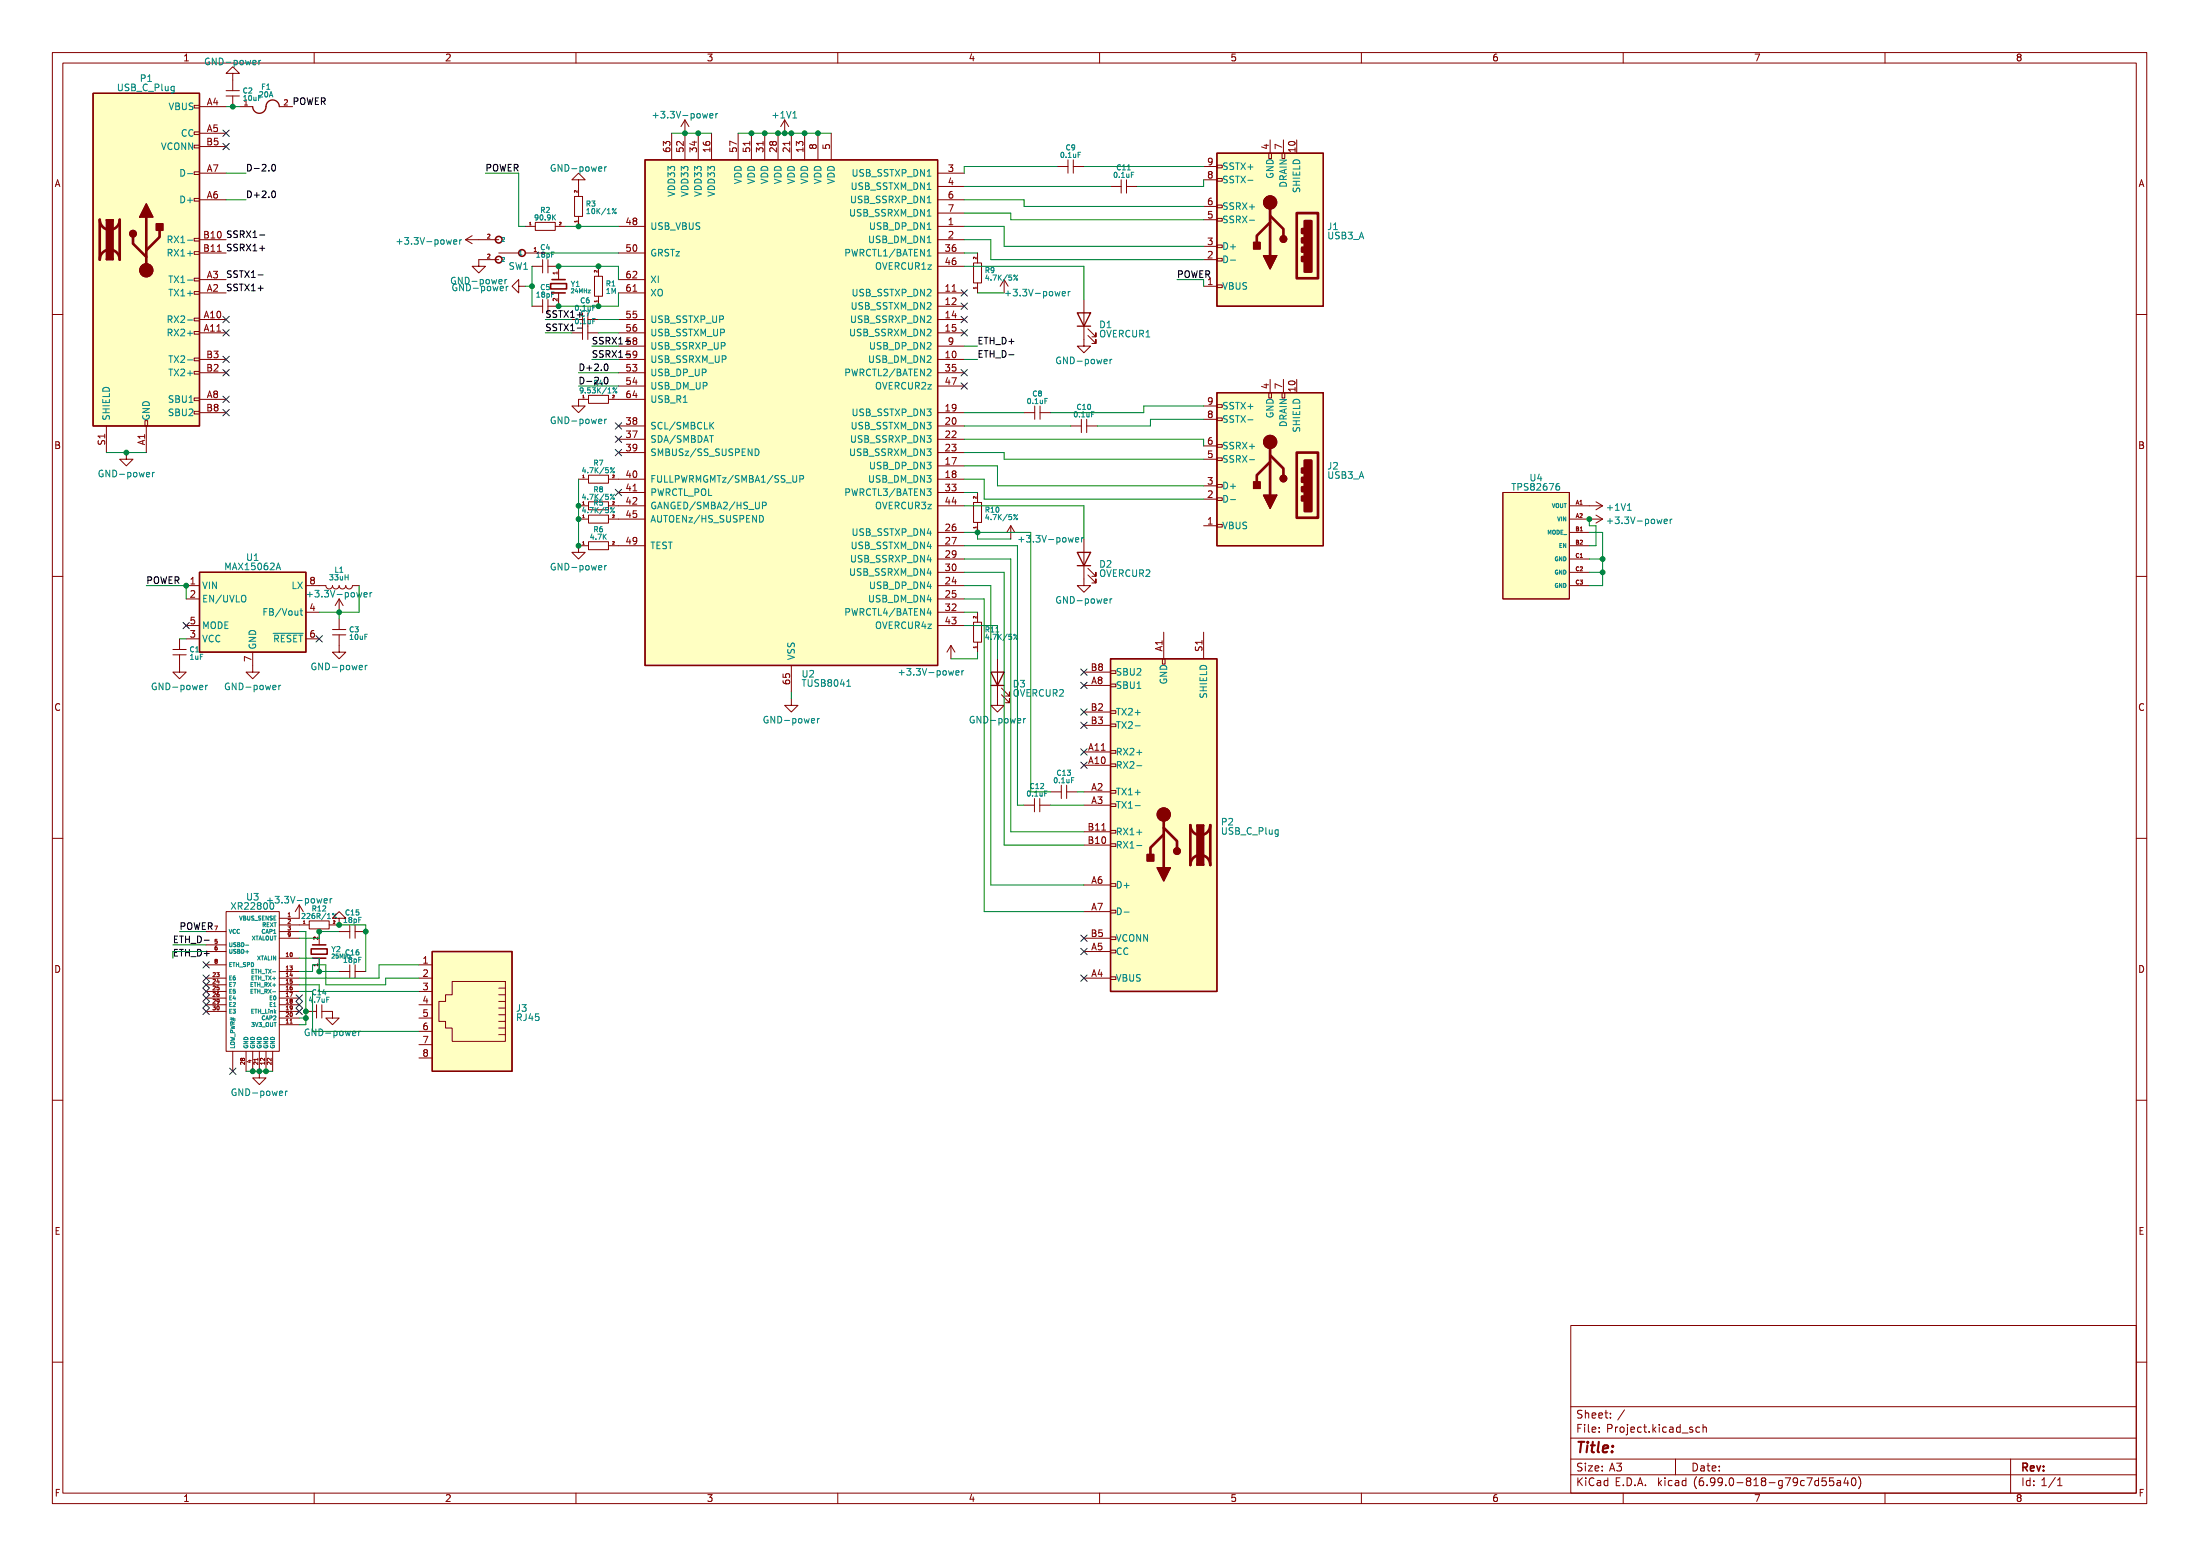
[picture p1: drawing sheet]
<svg xmlns="http://www.w3.org/2000/svg" width="420mm" height="297mm" viewBox="0 0 420 297" stroke-linecap="round" stroke-linejoin="round" font-family="sans-serif">
<g fill="none" stroke="#840000" stroke-width=".19">
<path d="M10 10h400v277h-400zM12 12h396v273h-396zM43.2 18.3h2.5M43.2 17.3h2.5M44.4 14h-1.2l1.2-1.3 1.3 1.3h-1.3v3.3M44.4 18.3v2.1M60 10v2M110 10v2M160 10v2M210 10v2M260 10v2M310 10v2"/>
<path d="M360 10v2M37.1 37.9h1v.5h-1zM37.1 32.8h1v.5h-1zM37.1 27.7h1v.5h-1zM37.1 25.2h1v.5h-1zM37.1 20.1h1v.5h-1zM38.1 33.1h5.1M38.1 38.1h5.1M38.1 20.4h5.1M38.1 25.4h5.1M38.1 28h5.1M45.7 20.4h2.6"/>
<path d="M53.3 20.4h2.6M109.7 37.5h1.6v3.8h-1.6zM110.5 34.3h-1.3l1.3-1.2 1.3 1.2h-1.3v3.2M128.3 25.4v5.1M130.8 22.9v7.6M130.8 22.9l-.8 1.3M130.8 22.9l.8 1.3M133.3 25.4v5.1M135.9 25.4v5.1M141 25.4v5.1M143.5 25.4v5.1M146 25.4v5.1"/>
<path d="M148.6 25.4v5.1M149.9 22.9l-.8 1.3M149.9 22.9v2.5M149.9 22.9l.7 1.3M151.1 25.4v5.1M153.7 25.4v5.1M156.2 25.4v5.1M158.7 25.4v5.1M179.1 33.1h5M179.1 35.6h5M179.1 38.1h5M201.9 31.8h2.1"/>
<path d="M204 30.5v2.6M205 31.8h2M205 30.5v2.6M212.1 35.6h2M214.1 34.3v2.6M215.1 35.6h2.1M215.1 34.3v2.6M229.9 39.4h2.5M229.9 34.3h2.5M229.9 31.8h2.5M232.4 31.5h1v.5h-1zM232.4 34.1h1v.5h-1z"/>
<path d="M232.4 39.2h1v.5h-1zM242.3 29.2h.5v1.1h-.5zM242.6 26.7v2.5M244.9 29.2h.5v1.1h-.5zM245.1 26.7v2.5M37.1 55.7h1v.5h-1zM37.1 53.1h1v.5h-1zM37.1 48h1v.6h-1zM37.1 45.5h1v.5h-1zM38.1 55.9h5.1M38.1 45.8h5.1M38.1 48.3h5.1"/>
<path d="M38.1 53.4h5.1M88.9 45.8h6.3M88.9 45.8l1.3 .7M90.2 45l-1.3 .8M95.2 49.6h-3.8v1.2h1.3l-1.3 1.3-1.2-1.3h1.2M95.2 48.3h3.9M99.1 54.6v-1.2l-1.3 1.2 1.3 1.3v-1.3h1.2M100.3 43.2h1.9M100.3 48.3h3.8M101.6 58.5h2M101.6 50.8h2M102.2 42.5h3.8v1.5h-3.8z"/>
<path d="M103.6 49.6v2.5M103.6 57.2v2.5M104.6 50.8h2.1v2.6M104.6 49.6v2.5M104.6 57.2v2.5M106 43.2h1.9M106.7 55.9v2.6h-2.1M110.5 41.3v1.9M111.3 59.7v5.1M112.3 59.7v5.1M113.5 52.7h1.6v3.9h-1.6zM114.3 50.8v1.9"/>
<path d="M114.3 56.6v1.9M118.1 43.2h5.1M118.1 55.9h5.1M118.1 48.3h5.1M118.1 53.4h5.1M179.1 43.2h5M179.1 55.9h5M179.1 58.5h5M179.1 45.8h5M179.1 48.3h5M179.1 50.8h5M179.1 40.7h5"/>
<path d="M185.9 50.2h1.6v3.8h-1.6zM186.7 48.3v1.9M186.7 54v1.9M191.8 53.4l-.8 1.2M191.8 53.4v2.5M191.8 53.4l.7 1.2M207 57.2v8.9h1.3l-1.3 1.2-1.3-1.2h1.3M229.9 49.6h2.5M229.9 54.6h2.5M229.9 47h2.5M229.9 41.9h2.5M232.4 41.7h1v.5h-1z"/>
<path d="M232.4 46.8h1v.5h-1zM232.4 49.3h1v.5h-1zM232.4 54.4h1v.5h-1zM10 60h2M37.1 78.5h1v.5h-1zM37.1 76h1v.5h-1zM37.1 70.9h1v.5h-1zM37.1 68.4h1v.5h-1zM37.1 63.3h1v.5h-1zM37.1 60.7h1v.6h-1zM38.1 61h5.1M38.1 68.6h5.1"/>
<path d="M38.1 63.5h5.1M38.1 78.8h5.1M38.1 71.2h5.1M38.1 76.2h5.1M109.2 63.5h2.1M112.3 61h2M112.3 63.5h2M112.4 75.5h3.8v1.5h-3.8zM112.4 76.2h-1.9v1.3h1.3l-1.3 1.3-1.3-1.3h1.3M116.2 76.2h7M118.1 61h5.1M118.1 68.6h5.1"/>
<path d="M118.1 63.5h5.1M118.1 71.2h5.1M118.1 73.7h5.1M118.1 66.1h5.1M179.1 61h5M179.1 68.6h5M179.1 63.5h5M179.1 78.8h5M179.1 71.2h5M179.1 73.7h5M179.1 66.1h5M195.6 78.8h2"/>
<path d="M197.6 77.5v2.5M198.6 78.8h2.1M198.6 77.5v2.5M207.8 64l1.5 1.6v-.8v.8h-.8M207.8 62.8l1.5 1.5v-.8v.8h-.8M229.9 77.5h2.5M232.4 77.3h1v.5h-1zM232.4 79.8h1v.5h-1zM242.3 75h.5v1h-.5zM242.6 72.4v2.6M244.9 75h.5v1h-.5zM245.1 72.4v2.6"/>
<path d="M408 60h2M20.3 81.3v5.1M24.1 86.4v1.3h1.3l-1.3 1.2-1.2-1.2h1.2M27.7 80.3h.5v1h-.5zM27.9 81.3v5.1M110.5 91.5h1.9M110.5 96.6h1.9M110.5 99.1h1.9M112.4 90.7h3.8v1.5h-3.8zM112.4 95.8h3.8v1.5h-3.8zM112.4 98.3h3.8v1.6h-3.8zM116.2 91.5h7"/>
<path d="M116.2 96.6h7M116.2 99.1h7M118.1 81.3h5.1M118.1 83.9h5.1M118.1 86.4h5.1M118.1 94h5.1M179.1 81.3h5M179.1 88.9h5M179.1 91.5h5M179.1 83.9h5M179.1 86.4h5M179.1 94h5"/>
<path d="M179.1 96.6h5M185.9 95.9h1.6v3.8h-1.6zM186.7 94v1.9M186.7 99.7v1.9M204.5 81.3h2M206.5 80v2.6M207.5 80v2.6M207.5 81.3h2.1M229.9 95.3h2.5M229.9 92.7h2.5M229.9 87.7h2.5M229.9 85.1h2.5"/>
<path d="M229.9 80h2.5M232.4 84.9h1v.5h-1zM232.4 87.4h1v.5h-1zM232.4 92.5h1v.5h-1zM232.4 95h1v.5h-1zM287 94h12.7v20.3h-12.7zM299.7 96.6h6.4M299.7 99.1h6.4M304.8 98.3l1.3 .8M304.8 95.8l1.3 .8M306.1 99.1l-1.3 .8M306.1 96.6l-1.3 .7"/>
<path d="M10 110h2M35.6 111.8h2.5M35.6 114.3h2.5M35.6 119.4h2.5M58.4 111.8h3.8a.64 .64 0 0 0 .7 .6 .64 .64 0 0 0 .6-.6 .64 .64 0 0 0 .6 .6 .64 .64 0 0 0 .7-.6 .64 .64 0 0 0 .6 .6 .64 .64 0 0 0 .6-.6 .64 .64 0 0 0 .7 .6 .64 .64 0 0 0 .6-.6h1.3M58.4 116.9h2.6M64.8 114.3v2.6M64.8 118.1v2.1M64.8 114.3l-.8 1.3M64.8 114.3l.7 1.3M112.4 103.4h3.8v1.5h-3.8zM112.4 104.2h-1.9v1.2h1.3l-1.3 1.3-1.3-1.3h1.3"/>
<path d="M116.2 104.2h7M179.1 111.8h5M179.1 114.3h5M179.1 101.6h5M179.1 104.2h5M179.1 106.7h5M179.1 109.3h5M179.1 116.9h5M179.1 119.4h5M185.9 118.8h1.6v3.8h-1.6zM186.7 116.9v1.9M193 100.4l-.7 1.2"/>
<path d="M193 100.4v2.5M193 100.4l.8 1.2M207 102.9v8.9h1.3l-1.3 1.3-1.3-1.3h1.3M207.8 109.8l1.5 1.5v-.8v.8h-.8M207.8 108.5l1.5 1.5v-.7v.7h-.8M229.9 100.4h2.5M232.4 100.1h1v.5h-1zM299.7 111.8h3.8M299.7 101.6h3.8M299.7 104.2h3.8M299.7 106.7h3.8M299.7 109.3h3.8"/>
<path d="M408 110h2M33 124h2.6M33 125h2.6M34.3 125v3.3h1.3l-1.3 1.3-1.3-1.3h1.3M34.3 122v2M35.6 122h2.5M48.3 124.5v3.8h1.2l-1.2 1.3-1.3-1.3h1.3M58.4 122h2.6M63.5 120.2h2.5M63.5 121.2h2.5M64.8 121.2v3.3h1.2l-1.2 1.3-1.3-1.3h1.3M151.1 133.4v1.3h1.3l-1.3 1.2-1.2-1.2h1.2"/>
<path d="M151.1 127v5.1M181.6 123.2l-.8 1.3M181.6 123.2v2.6M181.6 123.2l.8 1.3M186.7 122.6v1.9M190.5 125.8v8.9h1.3l-1.3 1.2-1.3-1.2h1.3M191.3 132.6l1.5 1.5v-.7v.7h-.8M191.3 131.4l1.5 1.5v-.8v.8h-.8M207 130.8h5.1M207 135.9h5.1M207 138.5h5.1M207 128.3h5.1"/>
<path d="M212.1 128.1h1v.5h-1zM212.1 130.6h1v.5h-1zM212.1 135.7h1v.5h-1zM212.1 138.2h1v.5h-1zM222 125.8h.5v1h-.5zM222.2 120.7v5.1M229.9 120.7v5.1M195.5 153.7h2.1M197.6 152.4v2.6M198.6 152.4v2.6M198.6 153.7h2M200.7 151.2h2"/>
<path d="M202.7 149.9v2.5M203.7 151.2h2M203.7 149.9v2.5M207 153.7h5.1M207 146.1h5.1M207 143.5h5.1M207 151.2h5.1M207 158.8h5.1M212.1 143.3h1v.5h-1zM212.1 145.8h1v.5h-1zM212.1 150.9h1v.5h-1zM212.1 153.5h1v.5h-1z"/>
<path d="M212.1 158.5h1v.5h-1zM10 160h2M39.4 177.8h3.8M43.2 174h10.1v26.7h-10.1zM53.3 176.6h5.8M53.3 177.8h3.8M53.3 179.1h3.8M57.1 172.8v2.5h-3.8M57.1 172.8l-.7 1.2M57.1 172.8l.8 1.2M59.1 175.8h3.8v1.5h-3.8zM61 177.8v2.6"/>
<path d="M64.8 175.3h1.2l-1.2-1.3-1.3 1.3h1.3v1.3h-1.9M64.8 177.8h2M66.8 176.6v2.5M67.8 177.8h2M67.8 176.6v2.5M207 179.1h5.1M207 168.9h5.1M207 174h5.1M207 161.3h5.1M212.1 161.1h1v.5h-1zM212.1 168.7h1v.5h-1zM212.1 173.8h1v.5h-1z"/>
<path d="M212.1 178.9h1v.5h-1zM408 160h2M39.4 186.7h3.8M39.4 188h3.8M39.4 189.3h3.8M39.4 190.5h3.8M39.4 191.8h3.8M39.4 193.1h3.8M39.4 180.4h3.8M39.4 181.6h3.8M39.4 184.2h3.8M53.3 182.9h3.8"/>
<path d="M53.3 195.6h3.8M53.3 185.5h3.8M53.3 186.7h3.8M53.3 188h3.8M53.3 189.3h3.8M53.3 190.5h3.8M53.3 191.8h3.8M53.3 193.1h3.8M53.3 194.3h3.8M58.4 193.1h2.1M60.5 191.8v2.5M61 182.9v2.6"/>
<path d="M61.5 193.1h2v1.2h1.3l-1.3 1.3-1.3-1.3h1.3M61.5 191.8v2.5M64.8 185.5h2M66.8 184.2v2.5M67.8 185.5h2M67.8 184.2v2.5M80 186.7h2.5M80 189.3h2.5M80 191.8h2.5M80 194.3h2.5M80 184.2h2.5M80 196.9h2.5"/>
<path d="M80 199.4h2.5M86.4 187.4h10.1v11.4h-10.1v-2.5h-1.3v-1.3h-1.3v-3.8h1.3v-1.3h1.3zM95.2 188.6h1.3M95.2 189.9h1.3M95.2 191.2h1.3M95.2 192.4h1.3M95.2 193.7h1.3M95.2 195h1.3M95.2 196.3h1.3M95.2 197.5h1.3M207 186.7h5.1M207 181.6h5.1"/>
<path d="M212.1 181.4h1v.5h-1zM212.1 186.5h1v.5h-1zM10 210h2M44.4 200.7v3.8M47 200.7v3.8M48.3 200.7v3.8M49.5 200.7v5.1h1.3l-1.3 1.2-1.2-1.2h1.2M50.8 200.7v3.8M52.1 200.7v3.8M80 202h2.5M408 210h2M300 253h108v32h-108z"/>
<path d="M10 260h2M300 278.5h108M300 274.5h108M300 268.5h108M308.7 279.3h1l-.5 .6M309.4 279.9l.3 .3v.3l-.3 .3M310.2 269.1l-1.2 2M320 278.5v3M323.2 272.5l-.3-.1-.2 .2v.2l.5 .2v.3h-.5M324.6 272.5l-.4-.1-.3 .3 .1 .6h.6M325.2 272.6l.3-.2 .3 .1 .1 .9M325.2 271.9v1.5"/>
<path d="M384 278.5v6.5M408 260h2M60 285v2M110 285v2M160 285v2M210 285v2M260 285v2M300 281.5h108M310 285v2M345.1 282.1h1l-.7 1.5M347.3 282.1v1.5M347.3 282.7l-.4-.1-.3 .3 .1 .6h.6"/>
<path d="M348.7 282.1h-.7l-.1 .7 .3-.1 .5 .1 .1 .2-.1 .5-.2 .1-.6-.1M350.2 282.1h-.8v.7l.2-.1 .5 .1 .1 .2v.5l-.3 .1-.5-.1M350.9 282.7h.5l.1 .9M351.5 283h-.5a.29 .29 0 0 0-.2 .3 .29 .29 0 0 0 .2 .3l.5-.1M352.5 282l-.3 1.1h.9M352.9 282.6v1M353.7 282.3l.2-.2a.8 .8 0 0 1 .6 .8 .8 .8 0 0 1-.6 .7l-.2-.1-.1-.5zM354.9 281.9a1.73 1.73 0 0 1 0 2.3M360 285v2M392.5 282l-1.3 2M393 283.6h.8M393 282.5l.4-.4v1.5"/>
<circle cx="242.6" cy="38.6" r="1.27"/>
<circle cx="27.9" cy="51.6" r="1.27"/>
<circle cx="242.6" cy="84.4" r="1.27"/>
<circle cx="222.2" cy="155.5" r="1.27"/>
</g>
<g fill="none" stroke="#008484" stroke-width=".19">
<path d="M49.8 11.5l-.3 .1M34.8 32.4h-.3v1.2h.3M115.8 31.8l-.3 .2M124.7 22h1M136.7 21.7v.8M137.1 21.7l-.4 .2M238.3 34.4h1M32.1 45.7h.5M32.1 48.3h.5M32.2 52.7h.8M32.4 45.7l.5 .6M32.6 45.1h-.5v1.2"/>
<path d="M32.6 47.6h-.5v1.3M32.6 52.7v1.3M75.8 46.1h1M87.2 55v.4h-.5l-.2-.2M87.8 45.8v.8M88.2 45.8l-.4 .2M88.5 54.2v1.3l-.7-1.3v1.3M89.1 54.2v1.3l.5-.1 .2-.2M92 54.7v1.2M92.6 54.9l-.2 .5h-.4M93.1 54.9v.4l.2 .2 .4-.1v-.5M94.1 54.7l.3 .8 .2-.6 .3 .6 .2-.8"/>
<path d="M95.5 54.8l.1 .6h.5M96.7 54.7v.8M96.8 53.4l-.3 .1M97 54.7l-.3 .2M112.1 40.8h.5M112.2 40l-.1 .1M192 56h1M194.3 53.3v.1M194.4 52.5l-.8 1M204 55.6v.9M204.4 55.6l-.4 .3M235 49.7h1"/>
<path d="M238.6 42h1M32.1 61h.5M32.1 63.5h.5M32.2 67.9h.8M32.4 61l.5 .6M32.6 60.3h-.5v1.3M32.6 62.8h-.5v1.3M32.6 67.9v1.3M110.9 74.1v.5M117.7 74.7l.1 .2-.1 .1M117.8 74l-.7 1M212.4 68.6l-.3 .1"/>
<path d="M29.5 90.2l-.3 .1M115.8 80l-.3 .1M117.3 90v.2M117.3 95.1v.2M117.3 97.6v.2M117.3 89.3l-.7 1M117.3 94.3l-.7 1M117.3 96.9l-.7 1M135.8 81.2l.5 .7M136.3 80.6l-.7 .7M144.2 85.7a.64 .64 0 0 1 .8 .6 .64 .64 0 0 1-.8 .7M145.4 98.4a.68 .68 0 0 1 .4 .6 .68 .68 0 0 1-.4 .7"/>
<path d="M145.6 96.5h.6l.1-.2v-.3l-.7-.1v1.2M152.8 91.4h.6l.1-.2-.1-.3-.6-.1v1.3M194.3 99v.2M194.4 98.2l-.8 1M235 95.4h1M238.3 80.1h1M238.6 87.8h1M307 99.5h1M319 99.1v.9M319.3 99.1l-.3 .3M46.9 113.8v.9M50.4 116.8h.4"/>
<path d="M51 116.2h-.6v1.3M58.7 113.5h1M70.7 113.1v.9M71 113.1l-.3 .3M115.8 108l-.3 .1M194.6 103h.9M206.6 102.6v.9M206.9 102.6l-.3 .3M212.4 114.3l-.3 .1M39.6 130.8l-.3 .1M52.2 120.9h5.7M53.6 130.8l-.3 .1"/>
<path d="M70.1 127l-.3 .1M156.5 137.2l-.3 .1M161.7 131h.8M171.7 128.4h1M183.7 128v.9M184.1 128l-.4 .3M194.3 121.8v.2M194.4 121.1l-.8 1M195.9 137.2l-.4 .1M216.8 138.6h1M216.8 153.8h1M217.1 146.2h1"/>
<path d="M58.2 174.8l-.6 .5h.6M63 171.5v.9M63.4 171.5l-.4 .3M64.2 175.1v.2M64.2 174.4l-.7 .9M214.7 174.1h.9M217.1 161.4h1M46.9 180.4h.6M47.9 189.2h.3M47.9 188.8v.8h.4M48.1 185.4h.3M48.1 185v.8h.4"/>
<path d="M68.9 196.9l-.4 .1M54.9 208.3l-.3 .1"/>
</g>
<g fill="#ffffc2" stroke="#ffffc2" stroke-width=".19">
<path d="M232.4 75h20.3v29.2h-20.3z"/>
<path d="M123.2 30.5h55.9v96.5h-55.9z"/>
<path d="M287 94h12.7v20.3h-12.7z"/>
<path d="M17.8 17.8h20.3v63.5h-20.3z"/>
<path d="M38.1 109.3h20.3v15.2h-20.3z"/>
<path d="M232.4 29.2h20.3v29.3h-20.3z"/>
<path d="M212.1 125.8h20.3v63.5h-20.3z"/>
<path d="M82.5 181.6h15.3v22.9h-15.3z"/>
</g>
<g fill="none" stroke="#840000" stroke-width=".25">
<path d="M17.8 17.8h20.3v63.5h-20.3zM27.9 38.9l1.3 2.5h-2.5zM48.3 20.4a1.29 1.29 0 0 0 1.4 1.2 1.29 1.29 0 0 0 1.1-1.5 1.27 1.27 0 0 1 1.4-1 1.27 1.27 0 0 1 1.1 1.3M123.2 30.5h55.9v96.5h-55.9zM232.4 29.2h20.3v29.3h-20.3zM20.3 41.9h1.3v7.7h-1.3zM20.3 49.6a.64 .64 0 0 1 .7-.7 .64 .64 0 0 1 .6 .7M20.3 41.9a.64 .64 0 0 0 .7 .7 .64 .64 0 0 0 .6-.7M29.8 42.7h1.3v1.3h-1.3zM205.7 59.7h2.6l-1.3 2.6zM239.4 46.3h1.3v1.2h-1.3zM241.3 48.8h2.5l-1.2 2.5z"/>
<path d="M205.7 62.3h2.6M232.4 75h20.3v29.2h-20.3zM239.4 92h1.3v1.3h-1.3zM241.3 94.5h2.5l-1.2 2.6zM38.1 109.3h20.3v15.2h-20.3zM205.7 105.4h2.6l-1.3 2.6zM205.7 108h2.6M189.2 128.3h2.6l-1.3 2.5zM189.2 130.8h2.6M212.1 125.8h20.3v63.5h-20.3zM228.6 157.5h1.3v7.6h-1.3zM228.6 157.5a.64 .64 0 0 0 .6 .7 .64 .64 0 0 0 .7-.7"/>
<path d="M219.1 163.1h1.2v1.3h-1.2zM221 165.6h2.5l-1.3 2.6zM228.6 165.1a.64 .64 0 0 1 .6-.6 .64 .64 0 0 1 .7 .6M82.5 181.6h15.3v22.9h-15.3z"/>
<circle cx="25.4" cy="44.6" r=".63"/>
<circle cx="245.1" cy="45.6" r=".63"/>
<circle cx="245.1" cy="91.3" r=".63"/>
<circle cx="224.8" cy="162.5" r=".63"/>
</g>
<g fill="none" stroke="#840000" stroke-width=".51">
<path d="M242.6 38.6v10.2M19 41.9a1.91 1.91 0 0 0 2 2 1.91 1.91 0 0 0 1.9-2v7.7a1.91 1.91 0 0 0-1.9-1.9 1.91 1.91 0 0 0-2 1.9zM25.4 45.2v1.3l2.5 2.6M27.9 41.4v10.2M30.5 44v1.2l-2.6 2.6M242.6 41.2l2.5 2.5v1.3M242.6 42.5l-2.6 2.5v1.3M247.6 40.7h4.1v12.4h-4.1zM248.7 43.7h.2v.8h-.2zM248.7 45.5h.2v.8h-.2zM248.7 47.3h.2v.7h-.2zM248.7 49.1h.2v.7h-.2z"/>
<path d="M249.2 42.2h1.2v9.7h-1.2zM242.6 86.9l2.5 2.5v1.3M242.6 88.2l-2.6 2.5v1.3M242.6 84.4v10.1M247.6 86.4h4.1v12.4h-4.1zM248.7 89.4h.2v.8h-.2zM248.7 91.2h.2v.8h-.2zM248.7 93h.2v.8h-.2zM248.7 94.8h.2v.7h-.2zM249.2 87.9h1.2v9.7h-1.2zM222.2 158l2.6 2.6v1.2M222.2 159.3l-2.5 2.5v1.3"/>
<path d="M222.2 155.5v10.1M227.3 157.5a1.91 1.91 0 0 0 1.9 1.9 1.91 1.91 0 0 0 1.9-1.9v7.6a1.91 1.91 0 0 0-1.9-1.9 1.91 1.91 0 0 0-1.9 1.9z"/>
</g>
<g fill="#840000" stroke="#840000" stroke-width=".19">
<path d="M249.2 87.9h1.2v9.7h-1.2z"/>
<path d="M241.3 94.5h2.5l-1.2 2.6z"/>
<path d="M239.4 92h1.3v1.3h-1.3z"/>
<path d="M20.5 49.1a.63 .63 0 0 1 .7-.1 .63 .63 0 0 1 .4 .6h-1.3z"/>
<path d="M20.3 41.9h1.3v7.7h-1.3z"/>
<path d="M20.3 41.9h1.3a.64 .64 0 0 1-.6 .7 .64 .64 0 0 1-.7-.7z"/>
<path d="M27.9 38.9l1.3 2.5h-2.5z"/>
<path d="M29.8 42.7h1.3v1.3h-1.3z"/>
<path d="M249.2 42.2h1.2v9.7h-1.2z"/>
<path d="M241.3 48.8h2.5l-1.2 2.5z"/>
<path d="M239.4 46.3h1.3v1.2h-1.3z"/>
<path d="M228.6 157.5h1.3a.64 .64 0 0 1-.7 .7 .64 .64 0 0 1-.6-.7z"/>
<path d="M228.6 157.5h1.3v7.6h-1.3z"/>
<path d="M228.8 164.7a.63 .63 0 0 1 .7-.2 .63 .63 0 0 1 .4 .6h-1.3z"/>
<path d="M221 165.6h2.5l-1.3 2.6z"/>
<path d="M219.1 163.1h1.2v1.3h-1.2z"/>
<circle cx="245.1" cy="91.3" r=".63"/>
<circle cx="242.6" cy="84.4" r="1.27"/>
<circle cx="25.4" cy="44.6" r=".63"/>
<circle cx="27.9" cy="51.6" r="1.27"/>
<circle cx="245.1" cy="45.6" r=".63"/>
<circle cx="242.6" cy="38.6" r="1.27"/>
<circle cx="224.8" cy="162.5" r=".63"/>
<circle cx="222.2" cy="155.5" r="1.27"/>
</g>
<g fill="none" stroke="#840000" stroke-width=".3">
<path d="M105.2 54.1h3v1.1h-3zM105.4 53.4h2.5M105.4 55.9h2.5M59.4 181.1h3.1v1.1h-3.1zM59.7 182.9h2.5M59.7 180.4h2.5"/>
<circle cx="95.2" cy="49.6" r=".63"/>
<circle cx="95.2" cy="45.8" r=".63"/>
<circle cx="99.7" cy="48.3" r=".63"/>
</g>
<path d="M52.1 31.4h.1a.68 .68 0 0 1 .4 .6 .68 .68 0 0 1-.4 .6 .85 .85 0 0 1-.1-1.2zM52.2 36.5a.68 .68 0 0 1 .4 .6 .68 .68 0 0 1-.4 .6M49.3 52.5h1M49.6 44.9h1M110.2 62.6h1M115.4 72.3l.3-.3a.68 .68 0 0 1 .4 .7 .68 .68 0 0 1-.4 .6l-.1-.1M115.7 69.5a.68 .68 0 0 1 .4 .6 .68 .68 0 0 1-.4 .6M192.7 67.7h.9M39 179.5h1" fill="none" stroke="#000" stroke-width=".19"/>
<g fill="none" stroke="#008400" stroke-width=".19">
<path d="M43.2 20.4h2.5M43.2 38.1h3.8M43.2 33.1h3.8M92.7 33.1h6.4v10.1h1.2M128.3 25.4h7.6M141 25.4h17.7M184.1 38.1h11.5v1.3h34.3M184.1 35.6h28M201.9 31.8h-17.8v1.3M207 31.8h22.9M229.9 34.3v1.3h-12.7M100.3 54.6h1.3"/>
<path d="M101.6 50.8v7.7M104.1 48.3h14M106.7 50.8h11.4v2.6M107.9 43.2h10.2M118.1 55.9v2.6h-11.4M184.1 50.8h22.9v6.4M184.1 43.2h7.7v3.8h38.1M184.1 48.3h2.6M184.1 45.8h5.1v3.8h40.7M184.1 40.7h8.9v1.2h36.9M186.7 55.9h5.1M224.8 53.4h5.1v1.2"/>
<path d="M104.1 63.5h5.1M104.1 61h5.1M110.5 71.2h7.6M110.5 73.7h7.6M113 66.1h5.1M113 68.6h5.1M114.3 63.5h3.8M114.3 61h3.8M184.1 66.1h2.6M184.1 68.6h2.6M184.1 78.8h11.5M229.9 77.5h-11.5v1.3h-17.7"/>
<path d="M20.3 86.4h7.6M110.5 91.5v12.7M184.1 86.4h7.7v1.3h38.1M184.1 91.5h3.9v3.8h41.9M184.1 96.6h22.9v6.3M184.1 83.9h45.8v1.2M184.1 88.9h6.4v3.8h39.4M184.1 81.3h20.4M184.1 94h2.6M229.9 80h-10.2v1.3h-10.1M303.5 99.1v1.3h1.3v3.8h-1.3M27.9 111.8h7.7v2.5"/>
<path d="M64.8 116.9v1.2M68.6 111.8v5.1h-7.6M184.1 116.9h2.6M184.1 111.8h5.1v57.1h17.8M184.1 101.6h12.7v49.6h3.9M184.1 106.7h8.9v52.1h14M184.1 104.2h10.2v49.5h1.2M184.1 119.4h6.4v6.4M184.1 114.3h3.9v59.7h19M184.1 109.3h7.7v52h15.2M186.7 101.6v1.3h6.3M303.5 101.6h2.6v10.2h-2.6"/>
<path d="M303.5 106.7h2.6M303.5 109.3h2.6M34.3 122h1.3M151.1 132.1v1.3M186.7 124.5v1.3h-5.1M200.6 153.7h6.4M205.7 151.2h1.3M34.3 177.8h5.1M57.1 177.8h1.3v17.8h-1.3M64.8 177.8h-3.8v1.3h-3.9M64.8 176.6h5v8.9M33 181.6h6.4"/>
<path d="M33 180.4h6.4M57.1 185.5h2.6v-1.3h2.5v3.8h11.5v-1.3h6.3M57.1 182.9h3.9v2.6h3.8M57.1 188h3.9v1.3h19M57.1 189.3h2.6v7.6h20.3M57.1 194.3h1.3M80 184.2h-7.6v2.5h-15.3M47 204.5h5.1"/>
</g>
<g fill="none" stroke="#000084" stroke-width=".19">
<path d="M42.6 24.8l1.2 1.2M42.6 27.4l1.2 1.2M43.8 24.8l-1.2 1.2M43.8 27.4l-1.2 1.2M183.5 55.3l1.3 1.2M183.5 57.8l1.3 1.3M184.8 55.3l-1.3 1.2M184.8 57.8l-1.3 1.3M42.6 62.9l1.2 1.2M42.6 60.4l1.2 1.2M42.6 78.2l1.2 1.2M42.6 75.6l1.2 1.2"/>
<path d="M42.6 70.5l1.2 1.3M42.6 68l1.2 1.2M43.8 62.9l-1.2 1.2M43.8 60.4l-1.2 1.2M43.8 78.2l-1.2 1.2M43.8 75.6l-1.2 1.2M43.8 70.5l-1.2 1.3M43.8 68l-1.2 1.2M183.5 60.4l1.3 1.2M183.5 62.9l1.3 1.2M183.5 70.5l1.3 1.3M183.5 73.1l1.3 1.2"/>
<path d="M184.8 60.4l-1.3 1.2M184.8 62.9l-1.3 1.2M184.8 70.5l-1.3 1.3M184.8 73.1l-1.3 1.2M117.5 80.7l1.2 1.2M117.5 83.2l1.2 1.3M117.5 93.4l1.2 1.2M117.5 85.8l1.2 1.2M118.7 80.7l-1.2 1.2M118.7 83.2l-1.2 1.3M118.7 93.4l-1.2 1.2M118.7 85.8l-1.2 1.2"/>
<path d="M35 118.8l1.2 1.2M36.2 118.8l-1.2 1.2M60.4 121.3l1.2 1.3M61.6 121.3l-1.2 1.3M206.4 127.7l1.2 1.2M206.4 137.9l1.2 1.2M206.4 135.3l1.2 1.2M206.4 130.2l1.2 1.3M207.6 127.7l-1.2 1.2M207.6 137.9l-1.2 1.2M207.6 135.3l-1.2 1.2M207.6 130.2l-1.2 1.3"/>
<path d="M206.4 142.9l1.2 1.3M206.4 145.5l1.2 1.2M207.6 142.9l-1.2 1.3M207.6 145.5l-1.2 1.2M206.4 178.5l1.2 1.2M207.6 178.5l-1.2 1.2M38.8 183.6l1.2 1.2M38.8 192.5l1.2 1.2M38.8 191.2l1.2 1.2M38.8 188.7l1.2 1.2M38.8 189.9l1.2 1.2M38.8 187.4l1.2 1.2"/>
<path d="M38.8 186.1l1.2 1.2M40 183.6l-1.2 1.2M40 192.5l-1.2 1.2M40 191.2l-1.2 1.2M40 188.7l-1.2 1.2M40 189.9l-1.2 1.2M40 187.4l-1.2 1.2M40 186.1l-1.2 1.2M56.5 189.9l1.3 1.2M56.5 192.5l1.3 1.2M56.5 191.2l1.3 1.2M57.8 191.2l-1.3 1.2"/>
<path d="M57.8 189.9l-1.3 1.2M57.8 192.5l-1.3 1.2M206.4 181l1.2 1.3M206.4 186.1l1.2 1.2M207.6 181l-1.2 1.3M207.6 186.1l-1.2 1.2M43.8 203.9l1.3 1.2M45.1 203.9l-1.3 1.2"/>
</g>
<g fill="#008400" stroke="#008400" stroke-width=".19">
<circle cx="110.5" cy="43.2" r=".46"/>
<circle cx="106.7" cy="50.8" r=".46"/>
<circle cx="106.7" cy="58.5" r=".46"/>
<circle cx="44.4" cy="20.4" r=".46"/>
<circle cx="101.6" cy="54.6" r=".46"/>
<circle cx="64.8" cy="116.9" r=".46"/>
<circle cx="69.8" cy="177.8" r=".46"/>
<circle cx="64.8" cy="176.6" r=".46"/>
<circle cx="61" cy="177.8" r=".46"/>
<circle cx="110.5" cy="96.6" r=".46"/>
<circle cx="110.5" cy="104.2" r=".46"/>
<circle cx="110.5" cy="99.1" r=".46"/>
<circle cx="48.3" cy="204.5" r=".46"/>
<circle cx="58.4" cy="193.1" r=".46"/>
<circle cx="49.5" cy="204.5" r=".46"/>
<circle cx="50.8" cy="204.5" r=".46"/>
<circle cx="61" cy="185.5" r=".46"/>
<circle cx="58.4" cy="194.3" r=".46"/>
<circle cx="35.6" cy="111.8" r=".46"/>
<circle cx="24.1" cy="86.4" r=".46"/>
<circle cx="303.5" cy="99.1" r=".46"/>
<circle cx="186.7" cy="101.6" r=".46"/>
<circle cx="306.1" cy="106.7" r=".46"/>
<circle cx="133.3" cy="25.4" r=".46"/>
<circle cx="130.8" cy="25.4" r=".46"/>
<circle cx="146" cy="25.4" r=".46"/>
<circle cx="143.5" cy="25.4" r=".46"/>
<circle cx="153.7" cy="25.4" r=".46"/>
<circle cx="156.2" cy="25.4" r=".46"/>
<circle cx="114.3" cy="50.8" r=".46"/>
<circle cx="149.9" cy="25.4" r=".46"/>
<circle cx="151.1" cy="25.4" r=".46"/>
<circle cx="148.6" cy="25.4" r=".46"/>
<circle cx="114.3" cy="58.5" r=".46"/>
<circle cx="306.1" cy="109.3" r=".46"/>
</g>
<text font-size="2.8" fill="#840000" x="301" y="277.3">Title:</text>
<g font-size="2.1" fill="#840000">
<text x="301" y="273.5">File: Project.kicad_sch</text>
<text x="301" y="270.8">Sheet: /</text>
<text x="301" y="280.9">Size: A3</text>
<text x="323" y="280.9">Date:</text>
<text x="386" y="280.9">Rev:</text>
<text x="301" y="283.7">KiCad E.D.A. kicad (6.99.0-818-g79c7d55a40)</text>
<text x="386" y="283.7">Id: 1/1</text>
</g>
<g font-size="1.8" fill="#840000">
<text x="35" y="11.7">1</text>
<text x="85" y="11.7">2</text>
<text x="135" y="11.7">3</text>
<text x="185" y="11.7">4</text>
<text x="235" y="11.7">5</text>
<text x="285" y="11.7">6</text>
<text x="335" y="11.7">7</text>
<text x="385" y="11.7">8</text>
<text x="39.5" y="20.1">A4</text>
<text x="39.5" y="25.2">A5</text>
<text x="39.5" y="27.7">B5</text>
<text x="128" y="29" transform="rotate(-90 128 29)">63</text>
<text x="130.6" y="29" transform="rotate(-90 130.6 29)">52</text>
<text x="133.1" y="29" transform="rotate(-90 133.1 29)">34</text>
<text x="135.6" y="29" transform="rotate(-90 135.6 29)">16</text>
<text x="140.7" y="29" transform="rotate(-90 140.7 29)">57</text>
<text x="143.3" y="29" transform="rotate(-90 143.3 29)">51</text>
<text x="145.8" y="29" transform="rotate(-90 145.8 29)">31</text>
<text x="148.3" y="29" transform="rotate(-90 148.3 29)">28</text>
<text x="150.9" y="29" transform="rotate(-90 150.9 29)">21</text>
<text x="153.4" y="29" transform="rotate(-90 153.4 29)">13</text>
<text x="156" y="28.5" transform="rotate(-90 156 28.5)">8</text>
<text x="158.5" y="28.5" transform="rotate(-90 158.5 28.5)">5</text>
<text x="242.3" y="28.5" transform="rotate(-90 242.3 28.5)">4</text>
<text x="244.9" y="28.5" transform="rotate(-90 244.9 28.5)">7</text>
<text x="247.4" y="29" transform="rotate(-90 247.4 29)">10</text>
<text x="10.3" y="35.7">A</text>
<text x="39.5" y="32.8">A7</text>
<text x="181.1" y="32.8">3</text>
<text x="181.1" y="35.3">4</text>
<text x="230.6" y="34.1">8</text>
<text x="230.6" y="31.5">9</text>
<text x="408.3" y="35.7">A</text>
<text x="39.5" y="37.9">A6</text>
<text x="181.1" y="37.9">6</text>
<text x="181.1" y="40.4">7</text>
<text x="230.6" y="41.7">5</text>
<text x="230.6" y="39.2">6</text>
<text x="119.7" y="43">48</text>
<text x="181.1" y="43">1</text>
<text x="181.1" y="45.5">2</text>
<text x="230.6" y="46.8">3</text>
<text x="39.5" y="53.1">A3</text>
<text x="119.7" y="48">50</text>
<text x="119.7" y="53.1">62</text>
<text x="180.6" y="48">36</text>
<text x="180.6" y="50.6">46</text>
<text x="230.6" y="49.3">2</text>
<text x="39.5" y="55.7">A2</text>
<text x="119.7" y="55.7">61</text>
<text x="180.6" y="55.7">11</text>
<text x="180.6" y="58.2">12</text>
<text x="230.6" y="54.4">1</text>
<text x="39" y="60.7">A10</text>
<text x="39" y="63.3">A11</text>
<text x="119.7" y="60.7">55</text>
<text x="119.7" y="63.3">56</text>
<text x="180.6" y="60.7">14</text>
<text x="180.6" y="63.3">15</text>
<text x="181.1" y="65.8">9</text>
<text x="39.5" y="70.9">B2</text>
<text x="39.5" y="68.4">B3</text>
<text x="119.7" y="70.9">53</text>
<text x="180.6" y="68.4">10</text>
<text x="180.6" y="70.9">35</text>
<text x="39.5" y="76">A8</text>
<text x="119.7" y="73.4">54</text>
<text x="119.7" y="76">64</text>
<text x="180.6" y="73.4">47</text>
<text x="230.6" y="77.3">9</text>
<text x="242.3" y="74.2" transform="rotate(-90 242.3 74.2)">4</text>
<text x="244.9" y="74.2" transform="rotate(-90 244.9 74.2)">7</text>
<text x="247.4" y="74.7" transform="rotate(-90 247.4 74.7)">10</text>
<text x="39.5" y="78.5">B8</text>
<text x="119.7" y="83.6">37</text>
<text x="119.7" y="81.1">38</text>
<text x="180.6" y="78.5">19</text>
<text x="180.6" y="81.1">20</text>
<text x="180.6" y="83.6">22</text>
<text x="230.6" y="79.8">8</text>
<text x="10.3" y="85.7">B</text>
<text x="20.1" y="84.9" transform="rotate(-90 20.1 84.9)">S1</text>
<text x="27.7" y="85" transform="rotate(-90 27.7 85)">A1</text>
<text x="119.7" y="86.1">39</text>
<text x="180.6" y="88.7">17</text>
<text x="180.6" y="86.1">23</text>
<text x="230.6" y="87.4">5</text>
<text x="230.6" y="84.9">6</text>
<text x="408.3" y="85.7">B</text>
<text x="119.7" y="91.2">40</text>
<text x="119.7" y="93.8">41</text>
<text x="180.6" y="91.2">18</text>
<text x="180.6" y="93.8">33</text>
<text x="230.6" y="95">2</text>
<text x="230.6" y="92.5">3</text>
<text x="119.7" y="96.3">42</text>
<text x="119.7" y="98.8">45</text>
<text x="180.6" y="101.4">26</text>
<text x="180.6" y="96.3">44</text>
<text x="230.6" y="100.1">1</text>
<text x="119.7" y="103.9">49</text>
<text x="180.6" y="103.9">27</text>
<text x="180.6" y="106.5">29</text>
<text x="36.3" y="111.5">1</text>
<text x="59.2" y="111.5">8</text>
<text x="180.6" y="111.5">24</text>
<text x="180.6" y="109">30</text>
<text x="36.3" y="114.1">2</text>
<text x="36.3" y="119.2">5</text>
<text x="59.2" y="116.6">4</text>
<text x="180.6" y="114.1">25</text>
<text x="180.6" y="116.6">32</text>
<text x="180.6" y="119.2">43</text>
<text x="36.3" y="121.7">3</text>
<text x="59.2" y="121.7">6</text>
<text x="222" y="124.4" transform="rotate(-90 222 124.4)">A1</text>
<text x="229.6" y="124.3" transform="rotate(-90 229.6 124.3)">S1</text>
<text x="48" y="126.3" transform="rotate(-90 48 126.3)">7</text>
<text x="150.9" y="130.6" transform="rotate(-90 150.9 130.6)">65</text>
<text x="208.4" y="130.6">A8</text>
<text x="208.4" y="128.1">B8</text>
<text x="10.3" y="135.7">C</text>
<text x="208.4" y="135.7">B2</text>
<text x="408.3" y="135.7">C</text>
<text x="207.9" y="143.3">A11</text>
<text x="208.4" y="138.2">B3</text>
<text x="207.9" y="145.8">A10</text>
<text x="208.4" y="150.9">A2</text>
<text x="208.4" y="153.5">A3</text>
<text x="207.9" y="161.1">B10</text>
<text x="207.9" y="158.5">B11</text>
<text x="208.4" y="168.7">A6</text>
<text x="208.4" y="173.8">A7</text>
<text x="208.4" y="178.9">B5</text>
<text x="10.3" y="185.7">D</text>
<text x="80.8" y="183.9">1</text>
<text x="208.4" y="181.4">A5</text>
<text x="408.3" y="185.7">D</text>
<text x="80.8" y="186.5">2</text>
<text x="80.8" y="189">3</text>
<text x="80.8" y="191.6">4</text>
<text x="208.4" y="186.5">A4</text>
<text x="80.8" y="194.1">5</text>
<text x="80.8" y="196.6">6</text>
<text x="80.8" y="199.2">7</text>
<text x="80.8" y="201.7">8</text>
<text x="10.4" y="235.7">E</text>
<text x="408.4" y="235.7">E</text>
<text x="10.4" y="285.7">F</text>
<text x="35" y="286.7">1</text>
<text x="85" y="286.7">2</text>
<text x="135" y="286.7">3</text>
<text x="185" y="286.7">4</text>
<text x="235" y="286.7">5</text>
<text x="285" y="286.7">6</text>
<text x="335" y="286.7">7</text>
<text x="385" y="286.7">8</text>
<text x="408.4" y="285.7">F</text>
</g>
<g font-size="1.8" fill="#008484">
<text x="22.5" y="17.4">USB_C_Plug</text>
<text x="26.9" y="15.6">P1</text>
<text x="39.6" y="12.4">GND-power</text>
<text x="32.2" y="21">VBUS</text>
<text x="125.6" y="22.6">+3.3V-power</text>
<text x="147.8" y="22.6">+1V1</text>
<text x="30.7" y="28.6">VCONN</text>
<text x="34.5" y="26.1">CC</text>
<text x="35.2" y="33.7">D-</text>
<text x="105.6" y="32.7">GND-power</text>
<text x="141.6" y="35.3" transform="rotate(-90 141.6 35.3)">VDD</text>
<text x="144.1" y="35.3" transform="rotate(-90 144.1 35.3)">VDD</text>
<text x="146.7" y="35.3" transform="rotate(-90 146.7 35.3)">VDD</text>
<text x="149.2" y="35.3" transform="rotate(-90 149.2 35.3)">VDD</text>
<text x="151.8" y="35.3" transform="rotate(-90 151.8 35.3)">VDD</text>
<text x="154.3" y="35.3" transform="rotate(-90 154.3 35.3)">VDD</text>
<text x="156.8" y="35.3" transform="rotate(-90 156.8 35.3)">VDD</text>
<text x="159.4" y="35.3" transform="rotate(-90 159.4 35.3)">VDD</text>
<text x="163" y="33.7">USB_SSTXP_DN1</text>
<text x="233.4" y="35">SSTX-</text>
<text x="233.4" y="32.4">SSTX+</text>
<text x="243.2" y="34.2" transform="rotate(-90 243.2 34.2)">GND</text>
<text x="245.7" y="35.9" transform="rotate(-90 245.7 35.9)">DRAIN</text>
<text x="34.8" y="38.8">D+</text>
<text x="128.9" y="37.2" transform="rotate(-90 128.9 37.2)">VDD33</text>
<text x="131.4" y="37.2" transform="rotate(-90 131.4 37.2)">VDD33</text>
<text x="134" y="37.2" transform="rotate(-90 134 37.2)">VDD33</text>
<text x="136.5" y="37.2" transform="rotate(-90 136.5 37.2)">VDD33</text>
<text x="162.5" y="41.3">USB_SSRXM_DN1</text>
<text x="162.7" y="36.2">USB_SSTXM_DN1</text>
<text x="162.8" y="38.8">USB_SSRXP_DN1</text>
<text x="233.4" y="40">SSRX+</text>
<text x="248.3" y="36.7" transform="rotate(-90 248.3 36.7)">SHIELD</text>
<text x="33.1" y="46.4">RX1-</text>
<text x="76.7" y="46.7">+3.3V-power</text>
<text x="124.2" y="43.9">USB_VBUS</text>
<text x="166.1" y="46.4">USB_DM_DN1</text>
<text x="166.4" y="43.9">USB_DP_DN1</text>
<text x="233.4" y="47.7">D+</text>
<text x="233.4" y="42.6">SSRX-</text>
<text x="253.5" y="45.7">USB3_A</text>
<text x="253.6" y="43.9">J1</text>
<text x="32.6" y="48.9">RX1+</text>
<text x="97.1" y="51.5">SW1</text>
<text x="124.2" y="48.9">GRSTz</text>
<text x="161.9" y="48.9">PWRCTL1/BATEN1</text>
<text x="167.3" y="51.5">OVERCUR1z</text>
<text x="233.4" y="50.2">D-</text>
<text x="32.8" y="56.6">TX1+</text>
<text x="33.3" y="54">TX1-</text>
<text x="86.6" y="54.3">GND-power</text>
<text x="124.2" y="56.6">XO</text>
<text x="124.2" y="54">XI</text>
<text x="162.7" y="59.1">USB_SSTXM_DN2</text>
<text x="163" y="56.6">USB_SSTXP_DN2</text>
<text x="192.9" y="56.6">+3.3V-power</text>
<text x="233.4" y="55.3">VBUS</text>
<text x="32.6" y="64.2">RX2+</text>
<text x="33.1" y="61.6">RX2-</text>
<text x="124.2" y="61.6">USB_SSTXP_UP</text>
<text x="124.2" y="64.2">USB_SSTXM_UP</text>
<text x="162.5" y="64.2">USB_SSRXM_DN2</text>
<text x="162.8" y="61.6">USB_SSRXP_DN2</text>
<text x="210" y="64.4">OVERCUR1</text>
<text x="210" y="62.6">D1</text>
<text x="32.8" y="71.8">TX2+</text>
<text x="33.3" y="69.3">TX2-</text>
<text x="124.2" y="71.8">USB_DP_UP</text>
<text x="124.2" y="66.7">USB_SSRXP_UP</text>
<text x="124.2" y="69.3">USB_SSRXM_UP</text>
<text x="161.9" y="71.8">PWRCTL2/BATEN2</text>
<text x="166.1" y="69.3">USB_DM_DN2</text>
<text x="166.4" y="66.7">USB_DP_DN2</text>
<text x="202.1" y="69.5">GND-power</text>
<text x="32.4" y="76.9">SBU1</text>
<text x="124.2" y="74.3">USB_DM_UP</text>
<text x="124.2" y="76.9">USB_R1</text>
<text x="167.3" y="74.3">OVERCUR2z</text>
<text x="21" y="80.3" transform="rotate(-90 21 80.3)">SHIELD</text>
<text x="28.6" y="80.3" transform="rotate(-90 28.6 80.3)">GND</text>
<text x="32.4" y="79.4">SBU2</text>
<text x="105.6" y="80.9">GND-power</text>
<text x="124.2" y="82">SCL/SMBCLK</text>
<text x="162.7" y="82">USB_SSTXM_DN3</text>
<text x="163" y="79.4">USB_SSTXP_DN3</text>
<text x="233.4" y="80.7">SSTX-</text>
<text x="233.4" y="78.1">SSTX+</text>
<text x="243.2" y="79.9" transform="rotate(-90 243.2 79.9)">GND</text>
<text x="245.7" y="81.6" transform="rotate(-90 245.7 81.6)">DRAIN</text>
<text x="248.3" y="82.5" transform="rotate(-90 248.3 82.5)">SHIELD</text>
<text x="124.2" y="84.5">SDA/SMBDAT</text>
<text x="124.2" y="87">SMBUSz/SS_SUSPEND</text>
<text x="162.5" y="87">USB_SSRXM_DN3</text>
<text x="162.8" y="84.5">USB_SSRXP_DN3</text>
<text x="166.4" y="89.6">USB_DP_DN3</text>
<text x="233.4" y="88.3">SSRX-</text>
<text x="233.4" y="85.8">SSRX+</text>
<text x="253.6" y="89.6">J2</text>
<text x="19.3" y="91.1">GND-power</text>
<text x="124.2" y="92.1">FULLPWRMGMTz/SMBA1/SS_UP</text>
<text x="124.2" y="94.7">PWRCTL_POL</text>
<text x="161.9" y="94.7">PWRCTL3/BATEN3</text>
<text x="166.1" y="92.1">USB_DM_DN3</text>
<text x="233.4" y="95.9">D-</text>
<text x="233.4" y="93.4">D+</text>
<text x="253.5" y="91.4">USB3_A</text>
<text x="289.2" y="93.6">TPS82676</text>
<text x="292.2" y="91.9">U4</text>
<text x="124.2" y="97.2">GANGED/SMBA2/HS_UP</text>
<text x="124.2" y="99.7">AUTOENz/HS_SUSPEND</text>
<text x="167.3" y="97.2">OVERCUR3z</text>
<text x="233.4" y="101">VBUS</text>
<text x="307.1" y="97.5">+1V1</text>
<text x="307.8" y="100">+3.3V-power</text>
<text x="47.1" y="107.1">U1</text>
<text x="124.2" y="104.8">TEST</text>
<text x="162.7" y="104.8">USB_SSTXM_DN4</text>
<text x="162.8" y="107.4">USB_SSRXP_DN4</text>
<text x="163" y="102.3">USB_SSTXP_DN4</text>
<text x="195.4" y="103.5">+3.3V-power</text>
<text x="38.6" y="112.4">VIN</text>
<text x="43.2" y="108.8">MAX15062A</text>
<text x="55.7" y="112.4">LX</text>
<text x="105.6" y="108.9">GND-power</text>
<text x="162.5" y="109.9">USB_SSRXM_DN4</text>
<text x="166.4" y="112.4">USB_DP_DN4</text>
<text x="210" y="110.1">OVERCUR2</text>
<text x="210" y="108.3">D2</text>
<text x="38.6" y="115">EN/UVLO</text>
<text x="51.1" y="117.5">FB/Vout</text>
<text x="59.5" y="114">+3.3V-power</text>
<text x="161.9" y="117.5">PWRCTL4/BATEN4</text>
<text x="166.1" y="115">USB_DM_DN4</text>
<text x="202.1" y="115.2">GND-power</text>
<text x="38.6" y="122.6">VCC</text>
<text x="38.6" y="120.1">MODE</text>
<text x="48.9" y="124" transform="rotate(-90 48.9 124)">GND</text>
<text x="50.6" y="122.6">~{RESET}</text>
<text x="167.3" y="120.1">OVERCUR4z</text>
<text x="29.4" y="131.7">GND-power</text>
<text x="43.4" y="131.7">GND-power</text>
<text x="59.9" y="127.9">GND-power</text>
<text x="151.8" y="126" transform="rotate(-90 151.8 126)">VSS</text>
<text x="153.2" y="129.3">U2</text>
<text x="153.5" y="131.1">TUSB8041</text>
<text x="172.6" y="128.9">+3.3V-power</text>
<text x="193.5" y="131.2">D3</text>
<text x="213.1" y="131.5">SBU1</text>
<text x="213.1" y="128.9">SBU2</text>
<text x="222.9" y="130.7" transform="rotate(-90 222.9 130.7)">GND</text>
<text x="193.5" y="133">OVERCUR2</text>
<text x="213.1" y="136.6">TX2+</text>
<text x="230.5" y="133.3" transform="rotate(-90 230.5 133.3)">SHIELD</text>
<text x="146.3" y="138.1">GND-power</text>
<text x="185.6" y="138.1">GND-power</text>
<text x="213.1" y="139.1">TX2-</text>
<text x="213.1" y="146.7">RX2-</text>
<text x="213.1" y="144.2">RX2+</text>
<text x="213.1" y="151.8">TX1+</text>
<text x="213.1" y="154.3">TX1-</text>
<text x="213.1" y="162">RX1-</text>
<text x="213.1" y="159.4">RX1+</text>
<text x="233.3" y="157.6">P2</text>
<text x="233.4" y="159.3">USB_C_Plug</text>
<text x="44.6" y="173.6">XR22800</text>
<text x="47.1" y="171.9">U3</text>
<text x="51.9" y="172.4">+3.3V-power</text>
<text x="213.1" y="169.6">D+</text>
<text x="213.1" y="174.7">D-</text>
<text x="213.1" y="179.7">VCONN</text>
<text x="213.1" y="182.3">CC</text>
<text x="213.1" y="187.4">VBUS</text>
<text x="58.6" y="197.8">GND-power</text>
<text x="98.6" y="193.1">J3</text>
<text x="98.8" y="194.9">RJ45</text>
<text x="44.7" y="209.2">GND-power</text>
</g>
<g font-size="1.8">
<text x="55.9" y="20">POWER</text>
<text x="47" y="32.7">D-2.0</text>
<text x="92.7" y="32.7">POWER</text>
<text x="47" y="37.8">D+2.0</text>
<text x="39" y="45.5">B10 SSRX1-</text>
<text x="39" y="48">B11 SSRX1+</text>
<text x="43.2" y="53">SSTX1-</text>
<text x="224.8" y="53">POWER</text>
<text x="43.2" y="55.6">SSTX1+</text>
<text x="104.1" y="63.2">SSTX1-</text>
<text x="104.1" y="60.6">SSTX1+</text>
<text x="113" y="65.7">SSRX1+58</text>
<text x="186.7" y="65.7">ETH_D+</text>
<text x="110.5" y="70.8">D+2.0</text>
<text x="113" y="68.3">SSRX1-59</text>
<text x="186.7" y="68.3">ETH_D-</text>
<text x="110.5" y="73.3">D-2.0</text>
<text x="27.9" y="111.4">POWER</text>
<text x="34.3" y="177.5">POWER</text>
<text x="33" y="180">ETH_D-</text>
</g>
<text font-size="1.8" fill="#008400" x="33" y="182.6">ETH_D+</text>
<g font-size="1.4" fill="#008484">
<text x="46.4" y="17.8">C2</text>
<text x="50" y="17.1">F1</text>
<text x="46.6" y="19.3">10uF</text>
<text x="46.6" y="20.1">1</text>
<text x="49.5" y="18.6">20A</text>
<text x="203.6" y="28.7">C9</text>
<text x="202.7" y="30.1">0.1uF</text>
<text x="212.8" y="33.9">0.1uF</text>
<text x="213.4" y="32.5">C11</text>
<text x="103.3" y="40.6">R2</text>
<text x="112" y="39.4">R3</text>
<text x="112.4" y="40.8">10K/1%</text>
<text x="102.3" y="42">90.9K</text>
<text x="103.3" y="47.7">C4</text>
<text x="102.5" y="49.2">18pF</text>
<text x="188.2" y="52.1">R9</text>
<text x="188.7" y="53.5">4.7K/5%</text>
<text x="102.5" y="56.8">18pF</text>
<text x="103.3" y="55.3">C5</text>
<text x="109" y="54.7">Y1</text>
<text x="110" y="59.3">0.1uF</text>
<text x="110.9" y="57.9">C6</text>
<text x="115.8" y="56.1">1M</text>
<text x="115.8" y="54.7">R1</text>
<text x="110" y="61.9">0.1uF</text>
<text x="111.3" y="75.1">9.53K/1%</text>
<text x="196.3" y="77.1">0.1uF</text>
<text x="197.2" y="75.7">C8</text>
<text x="205.2" y="79.6">0.1uF</text>
<text x="205.8" y="78.2">C10</text>
<text x="113.4" y="88.9">R7</text>
<text x="111.7" y="90.3">4.7K/5%</text>
<text x="111.7" y="95.4">4.7K/5%</text>
<text x="113.4" y="94">R8</text>
<text x="111.7" y="97.9">4.7K/5%</text>
<text x="113.4" y="96.5">R5</text>
<text x="113.4" y="101.6">R6</text>
<text x="188.3" y="97.8">R10</text>
<text x="188.7" y="99.3">4.7K/5%</text>
<text x="112.8" y="103">4.7K</text>
<text x="63" y="110.8">33uH</text>
<text x="63.9" y="109.3">L1</text>
<text x="36.3" y="124.5">C1</text>
<text x="36.3" y="125.9">1uF</text>
<text x="66.8" y="120.7">C3</text>
<text x="66.9" y="122.1">10uF</text>
<text x="188.3" y="120.7">R11</text>
<text x="188.7" y="122.1">4.7K/5%</text>
<text x="201.4" y="149.5">0.1uF</text>
<text x="201.9" y="148.1">C13</text>
<text x="196.3" y="152">0.1uF</text>
<text x="196.8" y="150.6">C12</text>
<text x="59.7" y="174">R12</text>
<text x="58.1" y="175.4">226R/1%</text>
<text x="65.7" y="176.2">18pF</text>
<text x="66" y="174.7">C15</text>
<text x="63.3" y="181.7">Y2</text>
<text x="65.7" y="183.8">18pF</text>
<text x="66" y="182.3">C16</text>
<text x="59.2" y="191.4">4.7uF</text>
<text x="59.7" y="190">C14</text>
</g>
<text font-size="1.4" fill="#840000" x="54.2" y="20.1">2</text>
<g font-size="1.4">
<text x="110.9" y="60.4">C7</text>
<text x="113.4" y="73.6">R4</text>
</g>
<g font-size="1.1" fill="#840000">
<text x="93.1" y="45.5">2</text>
<text x="93.1" y="49.3">2</text>
<text x="101.9" y="48">1</text>
<text x="106.4" y="52.4" transform="rotate(-90 106.4 52.4)">1</text>
<text x="106.4" y="57.5" transform="rotate(-90 106.4 57.5)">2</text>
<text x="300.9" y="96.3">A1</text>
<text x="300.9" y="98.8">A2</text>
<text x="300.9" y="101.4">B1</text>
<text x="300.9" y="103.9">B2</text>
<text x="300.9" y="106.5">C1</text>
<text x="300.9" y="109">C2</text>
<text x="300.9" y="111.5">C3</text>
<text x="41" y="177.6">7</text>
<text x="55" y="175">1</text>
<text x="55" y="176.3">2</text>
<text x="55" y="177.6">3</text>
<text x="55" y="178.9">9</text>
<text x="60.7" y="179.4" transform="rotate(-90 60.7 179.4)">2</text>
<text x="41" y="180.1">5</text>
<text x="41" y="181.4">6</text>
<text x="41" y="183.9">8</text>
<text x="54.7" y="182.7">10</text>
<text x="54.7" y="185.2">13</text>
<text x="60.7" y="184.5" transform="rotate(-90 60.7 184.5)">1</text>
<text x="40.7" y="186.5">23</text>
<text x="40.7" y="187.7">24</text>
<text x="40.7" y="189">25</text>
<text x="40.7" y="190.3">26</text>
<text x="40.7" y="191.6">29</text>
<text x="54.7" y="186.5">14</text>
<text x="54.7" y="187.7">15</text>
<text x="54.7" y="189">16</text>
<text x="54.7" y="190.3">17</text>
<text x="54.7" y="191.6">18</text>
<text x="40.7" y="192.8">30</text>
<text x="54.7" y="195.4">11</text>
<text x="54.7" y="192.8">19</text>
<text x="54.7" y="194.1">20</text>
<text x="46.7" y="203.2" transform="rotate(-90 46.7 203.2)">28</text>
<text x="48" y="202.9" transform="rotate(-90 48 202.9)">4</text>
<text x="49.3" y="203.2" transform="rotate(-90 49.3 203.2)">21</text>
<text x="50.5" y="203.2" transform="rotate(-90 50.5 203.2)">12</text>
<text x="51.8" y="203.2" transform="rotate(-90 51.8 203.2)">22</text>
</g>
<g font-size="1.1" fill="#008484">
<text x="95.8" y="46.1">2</text>
<text x="95.8" y="49.9">2</text>
<text x="99.2" y="48.7">1</text>
<text x="109.2" y="55.9">24MHz</text>
<text x="296.3" y="96.9">VOUT</text>
<text x="297.4" y="99.5">VIN</text>
<text x="295.4" y="102">MODE_</text>
<text x="296.9" y="107.1">GND</text>
<text x="297.7" y="104.6">EN</text>
<text x="296.9" y="109.6">GND</text>
<text x="296.9" y="112.2">GND</text>
<text x="43.7" y="178.2">VCC</text>
<text x="45.7" y="175.7">VBUS_SENSE</text>
<text x="47.8" y="179.5">XTALOUT</text>
<text x="50" y="176.9">REXT</text>
<text x="50" y="178.2">CAP1</text>
<text x="43.7" y="180.8">USBD-</text>
<text x="43.7" y="182">USBD+</text>
<text x="43.7" y="184.6">ETH_SPD</text>
<text x="48.4" y="185.8">ETH_TX-</text>
<text x="49" y="183.3">XTALIN</text>
<text x="63.5" y="182.9">25MHz</text>
<text x="43.7" y="187.1">E6</text>
<text x="43.7" y="188.4">E7</text>
<text x="43.7" y="189.6">E5</text>
<text x="43.7" y="190.9">E4</text>
<text x="48" y="188.4">ETH_RX+</text>
<text x="48.1" y="187.1">ETH_TX+</text>
<text x="48.3" y="189.6">ETH_RX-</text>
<text x="51.5" y="190.9">E0</text>
<text x="43.7" y="192.2">E2</text>
<text x="43.7" y="193.5">E3</text>
<text x="47.9" y="193.5">ETH_Link</text>
<text x="48.1" y="196">3V3_OUT</text>
<text x="50" y="194.7">CAP2</text>
<text x="51.5" y="192.2">E1</text>
<text x="44.8" y="200.2" transform="rotate(-90 44.8 200.2)">LOW_PWR#</text>
<text x="47.4" y="200.2" transform="rotate(-90 47.4 200.2)">GND</text>
<text x="48.6" y="200.2" transform="rotate(-90 48.6 200.2)">GND</text>
<text x="49.9" y="200.2" transform="rotate(-90 49.9 200.2)">GND</text>
<text x="51.2" y="200.2" transform="rotate(-90 51.2 200.2)">GND</text>
<text x="52.5" y="200.2" transform="rotate(-90 52.5 200.2)">GND</text>
</g>
<g font-size=".7" fill="#840000">
<text x="110.2" y="36.7" transform="rotate(-90 110.2 36.7)">2</text>
<text x="101.1" y="43">1</text>
<text x="106.8" y="43">2</text>
<text x="110.2" y="42.5" transform="rotate(-90 110.2 42.5)">1</text>
<text x="114" y="52" transform="rotate(-90 114 52)">2</text>
<text x="186.4" y="49.4" transform="rotate(-90 186.4 49.4)">2</text>
<text x="114" y="57.7" transform="rotate(-90 114 57.7)">1</text>
<text x="186.4" y="55.2" transform="rotate(-90 186.4 55.2)">1</text>
<text x="111.2" y="76">1</text>
<text x="117" y="76">2</text>
<text x="111.2" y="91.2">1</text>
<text x="117" y="91.2">2</text>
<text x="186.4" y="95.2" transform="rotate(-90 186.4 95.2)">2</text>
<text x="111.2" y="96.3">1</text>
<text x="111.2" y="98.8">1</text>
<text x="117" y="96.3">2</text>
<text x="117" y="98.8">2</text>
<text x="186.4" y="100.9" transform="rotate(-90 186.4 100.9)">1</text>
<text x="111.2" y="103.9">1</text>
<text x="117" y="103.9">2</text>
<text x="186.4" y="118" transform="rotate(-90 186.4 118)">2</text>
<text x="186.4" y="123.7" transform="rotate(-90 186.4 123.7)">1</text>
<text x="57.9" y="176.3">1</text>
<text x="63.6" y="176.3">2</text>
</g>
</svg>
